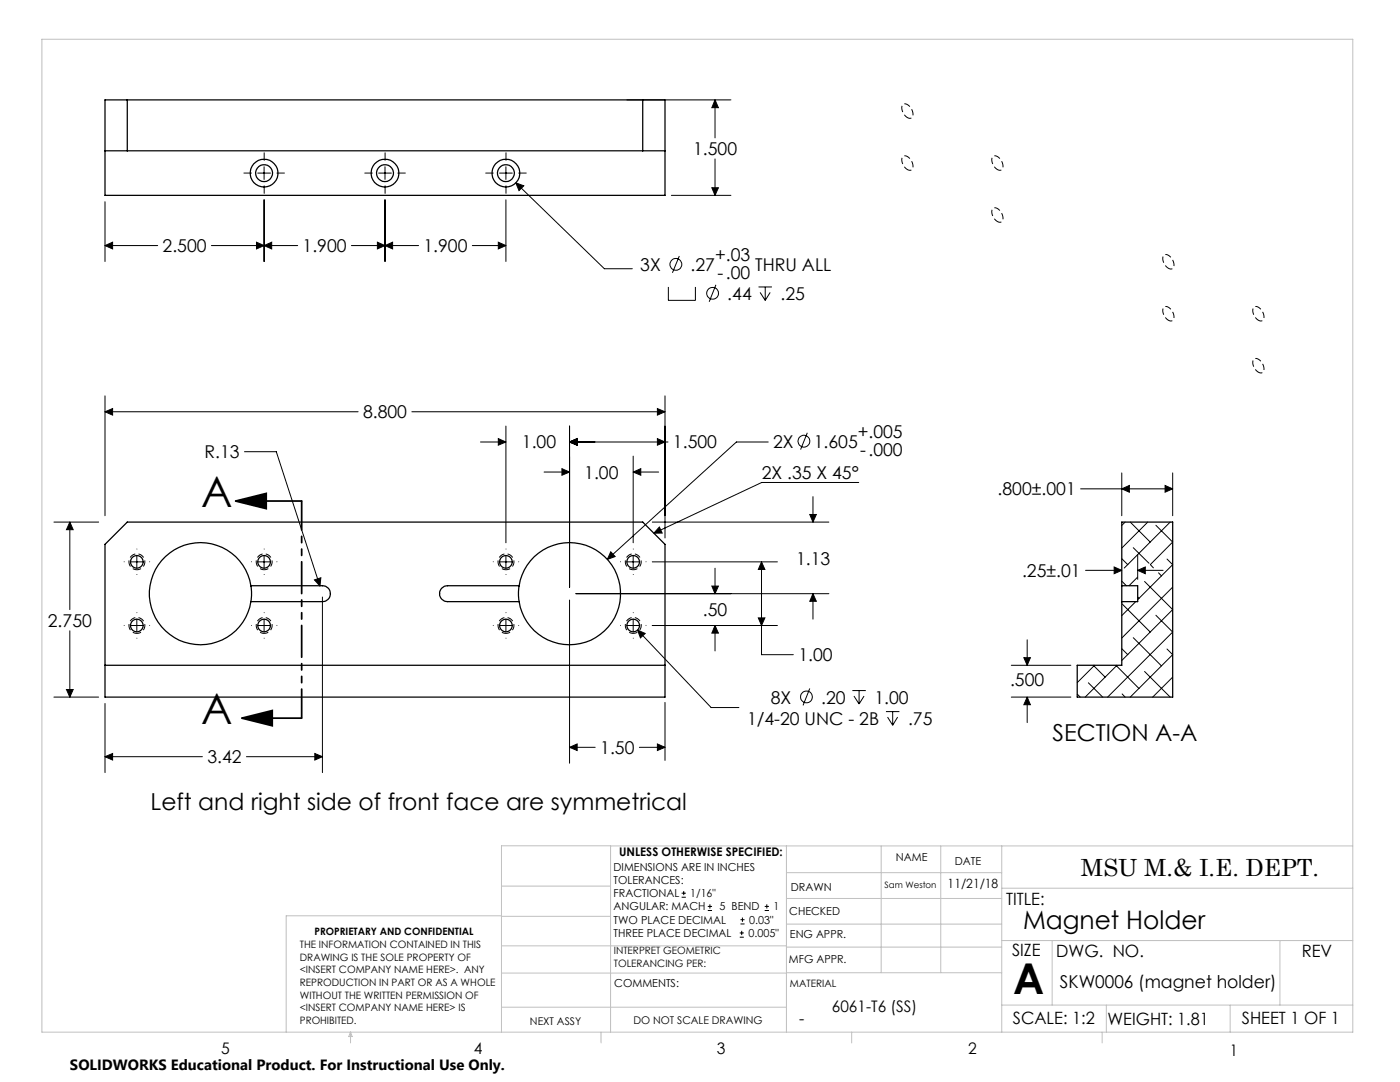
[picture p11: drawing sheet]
<svg xmlns="http://www.w3.org/2000/svg" width="279mm" height="216mm" viewBox="0 0 279 216" stroke-linecap="round" stroke-linejoin="round" font-family="sans-serif">
<g fill="none" stroke="#000" stroke-width=".2">
<path d="M125.1 19.9h20.8M142.7 19.9l.7 1.6h-1.3zM142.7 19.9v7.6M51.4 34.5h2.6M52.7 33.3v2.5M52.7 39.9v12.3M75.6 34.5h2.5M76.8 33.3v2.5M76.8 39.9v12.3M99.7 34.5h2.5M101 39.9v12.3M101 33.3v2.5"/>
<path d="M102.9 36.5l17.7 17.1h5.6M102.9 36.5l1.6 .6-.9 .9zM134 39h11.9M142.1 37.5h1.3l-.7 1.5zM142.7 31.7v7.3M21 40.3v11.9M21 49h10.5M21 49l1.5-.7v1.4zM42.2 49h17.2M51.2 48.3l1.5 .7-1.5 .7zM52.7 49l1.5-.7v1.4zM70.1 49h13.4"/>
<path d="M75.3 48.3l1.5 .7-1.5 .7zM76.8 49l1.6-.7v1.4zM94.3 49h6.7M99.4 48.3l1.6 .7-1.6 .7zM133.4 57.3v2.6h5.4v-2.6M135.6 51.1l-1.4 3.3M142.9 56.8l-1.4 3.4M151.4 57.3h2.7M151.7 58.3l1 1.6M152.7 57.3v2.6M153.7 58.3l-1 1.6M21 79v23.9"/>
<path d="M132.7 79v28.4M21 82.2h50.5M21 82.2l1.5-.7v1.3zM48.8 90.1h6.3l8.8 26.8M82.2 82.2h50.5M95.9 88.2h5.1M99.4 87.5l1.6 .7-1.6 .6zM101 85v23.3M108.6 94.2h5.1M112.1 93.5l1.6 .7-1.6 .6zM113.7 88.2h19.6M113.7 85v32.2"/>
<path d="M113.7 88.2l1.5-.7v1.3zM126.4 91v17.3M126.4 94.2h5M126.4 94.2l1.5-.7v1.3zM131.2 81.5l1.5 .7-1.5 .6zM131.2 87.5l1.5 .7-1.5 .6zM153.3 88.2h-6.3l-25.8 23.4M161.1 86.4l-1.3 3.3M162.2 99.1v5.1M171.4 96.3h-19.4l-21.5 10.1M215.7 97.5h18.3M223.9 97.5l1.5-.6v1.3z"/>
<path d="M223.9 94.4v8.5M232.5 96.9l1.5 .6-1.5 .7zM234 94.4v8.5M10.8 104.2h8.9M13.9 104.2v17.4M13.9 104.2l.7 1.5h-1.3zM26 112.1h2.6M27.3 110.8v2.6M51.4 112.1h2.6M52.7 110.8v2.6M62.8 115.7l1.2-.4-.1 1.6zM64.3 119.1v35.1"/>
<path d="M99.7 112.1h2.5M101 110.8v2.6M113.7 119.7v32.6M114.9 118.5h50.5M121.9 110.1l.9 1-1.6 .5zM125.1 112.1h2.5M126.4 110.8v2.6M130.2 104.2h35.2M130.2 112.1h25M131.6 105.2l.6 1.2h-1.7zM142.1 116.9h1.3l-.7 1.6zM142.7 113.4v5.1"/>
<path d="M152 112.1l.6 1.5h-1.3zM152 112.1v18.5h6.3M161.6 102.7h1.3l-.7 1.5zM162.2 118.5l.7 1.5h-1.3zM162.2 118.5v5M216.6 113.8h7.3M222.4 113.1l1.5 .7-1.5 .7zM223.9 116l.9 .9M223.9 111.5l1.2 1.2M224.5 104.2l-.6 .6M225.6 104.2l4 4M226.2 109.3l3.1 3.1"/>
<path d="M227 115.2l-1.7 1.7M227 113.8l1.6-.7v1.4zM227 110.6v5M227 113.8h5.1M227 119.1l.3 .3M228.4 116l5.6 5.6-10.1 10.2M229.1 104.2l-5.2 5.2M230.7 104.8l3.3 3.4-4.4 4.4 .6 .7M231.2 114.3l.6 .6M232.9 111.5l1.1 1.2-7 7M233.5 104.2l-9.1 9.1M234 117.2l-10.1 10.1"/>
<path d="M10.8 139.1h8.9M13.3 137.6h1.3l-.7 1.5zM13.9 125.9v13.2M26 124.8h2.6M27.3 123.5v2.6M51.4 124.8h2.6M52.7 123.5v2.6M99.7 124.8h2.5M101 123.5v2.6M125.1 124.8h2.5M126.4 123.5v2.6M127.2 125.7l14.7 15.5h5.6"/>
<path d="M127.2 125.7l1.6 .7-1 .9zM130.2 124.8h25M142.7 124.8l.7 1.5h-1.3zM142.7 124.8v5.1M151.3 123.3h1.3l-.6 1.5zM161.6 137.4l-1.3 3.4M170.1 137.8h2.7M170.4 138.9l1.1 1.6M171.5 137.8v2.7M172.4 138.9l-.9 1.6M201.8 139.1h11.9M201.8 132.8h11.9"/>
<path d="M204.3 131.2h1.3l-.6 1.6zM205 139.1l.6 1.5h-1.3zM205 127.7v5.1M205 139.1v5.1M215 138.5l.6 .6M217.2 136.2l2.9 2.9M218.2 132.8l2.4 2.3M218.4 132.8l-3.4 3.4M222.7 132.8l4.6 4.6M222.9 132.8l-6.3 6.3M223.9 129.4l1.2 1.2M223.9 138.5l.6 .6"/>
<path d="M223.9 120.5l5.7 5.6M226.2 127.2l5.6 5.7M226.7 120.1l-2.8 2.7M228.4 134l5.1 5.1M230.7 122.8l3.3 3.3-12.9 13M232.9 129.5l1.1 1.1-8.4 8.5M234 135.1l-4 4M21 140.4v13.8M21 151h19.4M21 151l1.5-.6v1.3zM49.2 151h15.1M62.8 150.4l1.5 .6-1.5 .7z"/>
<path d="M113.7 149.1h5.1M113.7 149.1l1.5-.7v1.4zM127.6 149.1h5.1M131.2 148.4l1.5 .7-1.5 .7zM132.7 140.2v11.5M176.8 142h2.7M177.1 143.1l1.1 1.6M178.2 142v2.7M179.1 143.1l-.9 1.6M136 179h.9M136 178.2h.9M136.5 177.8v.8"/>
<path d="M141.3 181.7h.8M141.3 180.9h.8M141.7 180.4v.9M147.6 187h.8M147.6 186.2h.8M147.8 184.4h.8M147.8 183.5h.8M148 185.7v.9M148.2 183.1v.8M152.6 181.7h.9M152.6 180.9h.9M153 180.4v.9"/>
<circle cx="134.9" cy="52.7" r="1.18"/>
<circle cx="142.2" cy="58.5" r="1.18"/>
<circle cx="160.4" cy="88" r="1.17"/>
<circle cx="161" cy="139.1" r="1.18"/>
</g>
<path d="M47 100l6.1-1.5v3zM47 100h13.2M48.3 143.3l6-1.5v3zM48.3 143.3h11.9" fill="none" stroke="#000" stroke-width=".35"/>
<g fill="none" stroke="#000" stroke-width=".2" stroke-dasharray="1.3 .6" stroke-dashoffset=".4" stroke-linecap="butt">
<path d="M181.1 23.5a1.96 1.96 0 0 1-.9-2.7 1.67 1.67 0 0 1 2 1.7 .75 .75 0 0 1-.2 .9 .75 .75 0 0 1-.9 .1M181.1 33.8a1.96 1.96 0 0 1-.9-2.6 1.67 1.67 0 0 1 2 1.6 .75 .75 0 0 1-.2 1 .75 .75 0 0 1-.9 0M199.1 33.8a1.96 1.96 0 0 1-.9-2.6 1.67 1.67 0 0 1 1.9 1.6 .75 .75 0 0 1-.1 1 .75 .75 0 0 1-.9 0M199.1 44.2a1.96 1.96 0 0 1-.9-2.6 1.67 1.67 0 0 1 1.9 1.6 .75 .75 0 0 1-.1 1 .75 .75 0 0 1-.9 0M233.2 53.5a1.96 1.96 0 0 1-.9-2.6 1.67 1.67 0 0 1 2 1.6 .75 .75 0 0 1-.2 1 .75 .75 0 0 1-.9 0M233.2 63.9a1.96 1.96 0 0 1-.9-2.6 1.67 1.67 0 0 1 2 1.6 .75 .75 0 0 1-.2 1 .75 .75 0 0 1-.9 0M251.1 63.9a1.96 1.96 0 0 1-.8-2.6 1.67 1.67 0 0 1 1.9 1.6 .75 .75 0 0 1-.1 1 .75 .75 0 0 1-1 0M251.1 74.3a1.96 1.96 0 0 1-.8-2.7 1.67 1.67 0 0 1 1.9 1.7 .75 .75 0 0 1-.1 .9 .75 .75 0 0 1-1 .1M27.3 113.7a1.59 1.59 0 0 1-1.4-2.3 1.59 1.59 0 0 1 2.7-.2 1.59 1.59 0 0 1-1.1 2.5h-.2M52.7 113.7a1.59 1.59 0 0 1-1.4-2.3 1.59 1.59 0 0 1 2.7-.2 1.59 1.59 0 0 1-1.1 2.5h-.2M101 113.7a1.59 1.59 0 0 1-1.4-2.3 1.59 1.59 0 0 1 2.7-.2 1.59 1.59 0 0 1-1.1 2.5h-.2M126.4 113.7a1.59 1.59 0 0 1-1.4-2.3 1.59 1.59 0 0 1 2.7-.2 1.59 1.59 0 0 1-1.1 2.5h-.2"/>
<path d="M27.3 126.4a1.59 1.59 0 0 1-1.4-2.3 1.59 1.59 0 0 1 2.7-.2 1.59 1.59 0 0 1-1.1 2.5h-.2M52.7 126.4a1.59 1.59 0 0 1-1.4-2.3 1.59 1.59 0 0 1 2.7-.2 1.59 1.59 0 0 1-1.1 2.5h-.2M101 126.4a1.59 1.59 0 0 1-1.4-2.3 1.59 1.59 0 0 1 2.7-.2 1.59 1.59 0 0 1-1.1 2.5h-.2M126.4 126.4a1.59 1.59 0 0 1-1.4-2.3 1.59 1.59 0 0 1 2.7-.2 1.59 1.59 0 0 1-1.1 2.5h-.2"/>
</g>
<g fill="none" stroke="#000" stroke-width=".2" stroke-dasharray="15.2 1.3 1.3 1.3">
<path d="M50.2 34.5h-1.5M52.7 32v-1.5M52.7 37.1v1.5M55.3 34.5h1.5M74.3 34.5h-1.5M76.9 32v-1.5M76.9 37.1v1.5M79.4 34.5h1.5M98.4 34.5h-1.5M101 32v-1.5M101 37.1v1.5M103.5 34.5h1.5"/>
<path d="M24.8 112.1h.1M27.3 109.6h.1M27.3 114.6h.1M29.9 112.1h.1M50.2 112.1h.1M52.7 109.6h.1M52.7 114.6h.1M55.3 112.1h.1M98.4 112.1h.1M101 109.6h.1M101 114.6h.1M103.5 112.1h.1"/>
<path d="M123.8 112.1h.1M126.4 109.6h.1M126.4 114.6h.1M128.9 112.1h.1M24.8 124.8h.1M27.3 122.3h.1M27.3 127.3h.1M29.9 124.8h.1M50.2 124.8h.1M52.7 122.3h.1M52.7 127.3h.1M55.3 124.8h.1"/>
<path d="M98.4 124.8h.1M101 122.3h.1M101 127.3h.1M103.5 124.8h.1M123.8 124.8h.1M126.4 122.3h.1M126.4 127.3h.1M128.9 124.8h.1"/>
</g>
<path d="M60.2 100v43.3" fill="none" stroke="#000" stroke-width=".35" stroke-dasharray="6.3 1.3 1.3 1.3 1.3 1.3" stroke-dashoffset=".6"/>
<g fill="none" stroke="#c0c0c0" stroke-width=".2">
<path d="M8.4 7.8h261.6v198.2h-261.6zM100.1 176.8h21.7M121.8 168.8v37.2M157 168.8v37.2M157 179.3h42.9M157 174.1h42.9M175.9 168.8v25.3M187.7 168.8v25.3M199.9 177.2h70.1M199.9 168.8v37.2M270 168.8h-169.9v37.2M100.1 194.2h56.9"/>
<path d="M100.1 188.7h56.9M100.1 182.8h21.7M100.1 182.7h-43v23.3M157 194.1h42.9M157 184.4h42.9M157 189h42.9M199.9 187.7h70.1M210 187.7v12.9M255.4 187.7v12.9M70 206v2.1M70 206l.3 .8h-.7zM100.1 201h56.9"/>
<path d="M119.9 206v2.1M170 206v2.1M199.9 200.6h70.1M220 206v2.1M220.8 200.6v5.4M245.5 200.6v5.4"/>
</g>
<g fill="#000">
<path d="M47 100l6.1-1.5v3zM48.3 143.3l6-1.5v3z"/>
<path d="M13.3 137.6h1.3l-.7 1.5zM13.9 104.2l.7 1.5h-1.3zM21 82.2l1.5-.7v1.3zM131.2 81.5l1.5 .7-1.5 .6zM121.9 110.1l-.7 1.5 1.6-.5zM162.2 118.5l.7 1.5h-1.3zM161.6 102.7h1.3l-.7 1.5zM113.7 149.1l1.5-.7v1.4zM131.2 148.4l1.5 .7-1.5 .7zM127.2 125.7l.6 1.6 1-.9zM62.8 115.7l1.1 1.2 .1-1.6zM131.6 105.2l.6 1.2h-1.7zM113.7 88.2l1.5-.7v1.3zM131.2 87.5l1.5 .7-1.5 .6zM113.7 88.2l1.5-.7v1.3zM99.4 87.5l1.6 .7-1.6 .6zM112.1 93.5l1.6 .7-1.6 .6zM126.4 94.2l1.5-.7v1.3zM152 112.1l.6 1.5h-1.3zM151.3 123.3h1.3l-.6 1.5zM142.7 124.8l.7 1.5h-1.3zM142.1 116.9h1.3l-.7 1.6zM62.8 150.4l1.5 .6-1.5 .7zM21 151l1.5-.6v1.3zM102.9 36.5l.7 1.5 .9-.9zM52.7 49l1.5-.7v1.4zM75.3 48.3l1.5 .7-1.5 .7zM99.4 48.3l1.6 .7-1.6 .7zM76.8 49l1.6-.7v1.4zM51.2 48.3l1.5 .7-1.5 .7zM21 49l1.5-.7v1.4zM142.1 37.5h1.3l-.7 1.5zM142.7 19.9l.7 1.6h-1.3zM204.3 131.2h1.3l-.6 1.6zM205 139.1l.6 1.5h-1.3zM223.9 97.5l1.5-.6v1.3zM232.5 96.9l1.5 .6-1.5 .7zM227 113.8l1.6-.7v1.4zM222.4 113.1l1.5 .7-1.5 .7z"/>
</g>
<g fill="none" stroke="#000" stroke-width=".25">
<path d="M21 19.9h111.7v19.1h-111.7zM25.4 19.9v10.2M128.3 19.9v10.2M21 30.1h111.7M25.4 104.2h102.9l4.4 4.4v30.5h-111.7v-30.5zM50.1 116.9h14.2a1.59 1.59 0 0 1 1.6 1.6 1.59 1.59 0 0 1-1.6 1.6h-14.2M50.1 116.9a10.2 10.2 0 0 0-15.7-7 10.2 10.2 0 0 0 0 17.1 10.2 10.2 0 0 0 15.7-6.9M50.1 116.9l.1 1.2-.1 2M103.6 116.9h-14.3a1.59 1.59 0 0 0-1.6 1.6 1.59 1.59 0 0 0 1.6 1.6h14.3M103.6 116.9a10.2 10.2 0 0 1 15.6-7 10.2 10.2 0 0 1 0 17.1 10.2 10.2 0 0 1-15.6-6.9M103.6 116.9l-.1 1.2 .1 2M223.9 116.9v3.2"/>
<path d="M223.9 116.9v-12.7h10.1v34.9h-19v-6.3h8.9v-12.7M223.9 116.9h3.1v3.2h-3.1M21 132.8h111.7"/>
<circle cx="52.7" cy="34.6" r="2.77"/>
<circle cx="52.7" cy="34.5" r="1.68"/>
<circle cx="76.8" cy="34.6" r="2.77"/>
<circle cx="76.8" cy="34.5" r="1.68"/>
<circle cx="101" cy="34.6" r="2.77"/>
<circle cx="101" cy="34.5" r="1.68"/>
<circle cx="27.3" cy="112.1" r="1.26"/>
<circle cx="52.7" cy="112.1" r="1.26"/>
<circle cx="101" cy="112.1" r="1.26"/>
<circle cx="126.4" cy="112.1" r="1.26"/>
<circle cx="27.3" cy="124.8" r="1.26"/>
<circle cx="52.7" cy="124.8" r="1.26"/>
<circle cx="101" cy="124.8" r="1.26"/>
<circle cx="126.4" cy="124.8" r="1.26"/>
</g>
<g font-size="8.5">
<text x="40.1" y="101.2">A</text>
<text x="40.1" y="144.5">A</text>
<text x="202.2" y="198.3">A</text>
</g>
<text font-size="5.1" x="204.2" y="185.4">Magnet Holder</text>
<g font-size="4.7">
<text x="210.1" y="147.8">SECTION A-A</text>
<text x="30" y="161.7">Left and right side of front face are symmetrical</text>
<text x="215.7" y="174.7">MSU M.&amp; I.E. DEPT.</text>
</g>
<g font-size="3.5">
<text x="138.3" y="30.9">1.500</text>
<text x="32.5" y="50.3">2.500</text>
<text x="60.4" y="50.3">1.900</text>
<text x="84.5" y="50.3">1.900</text>
<text x="142.7" y="52.1">+.03</text>
<text x="127.8" y="54.1">3X</text>
<text x="137.8" y="54.1">.27</text>
<text x="143.2" y="55.6">-.00</text>
<text x="145.2" y="59.8">.44</text>
<text x="150.7" y="54.1">THRU ALL</text>
<text x="155.8" y="59.8">.25</text>
<text x="72.5" y="83.5">8.800</text>
<text x="104.2" y="89.5">1.00</text>
<text x="134.3" y="89.5">1.500</text>
<text x="154.3" y="89.4">2X</text>
<text x="162.4" y="89.4">1.605</text>
<text x="171.2" y="87.4">+.005</text>
<text x="40.8" y="91.4">R.13</text>
<text x="116.6" y="95.5">1.00</text>
<text x="152" y="95.5">2X .35 X 45°</text>
<text x="171.7" y="90.9">-.000</text>
<text x="199.1" y="98.9">.800±.001</text>
<text x="158.9" y="112.8">1.13</text>
<text x="204" y="115.1">.25±.01</text>
<text x="9.6" y="125.1">2.750</text>
<text x="140.3" y="123">.50</text>
<text x="159.3" y="132">1.00</text>
<text x="201.6" y="136.8">.500</text>
<text x="153.8" y="140.4">8X</text>
<text x="163.9" y="140.4">.20</text>
<text x="174.5" y="140.4">1.00</text>
<text x="149.1" y="144.6">1/4-20 UNC - 2B</text>
<text x="181.2" y="144.6">.75</text>
<text x="41.4" y="152.3">3.42</text>
<text x="119.8" y="150.4">1.50</text>
<text x="211.5" y="197.1">SKW0006 (magnet holder)</text>
</g>
<g font-size="3.4">
<text x="200.8" y="180.5">TITLE:</text>
<text x="202" y="190.8">SIZE</text>
<text x="210.8" y="190.9">DWG. NO.</text>
<text x="259.8" y="191">REV</text>
<text x="202.1" y="204.4">SCALE: 1:2</text>
<text x="221" y="204.5">WEIGHT: 1.81</text>
<text x="247.8" y="204.4">SHEET 1 OF 1</text>
</g>
<g font-size="3.2">
<text x="166" y="201.8">6061-T6 (SS)</text>
<text x="159.5" y="204.4">-</text>
<text x="44.2" y="210.4">5</text>
<text x="94.6" y="210.3">4</text>
<text x="143.1" y="210.4">3</text>
<text x="193.2" y="210.3">2</text>
<text x="245.4" y="210.6">1</text>
</g>
<text font-size="3" x="14" y="213.5">SOLIDWORKS Educational Product. For Instructional Use Only.</text>
<text font-size="2.5" x="189.1" y="177.2">11/21/18</text>
<text font-size="2.4" x="123.6" y="170.8">UNLESS OTHERWISE SPECIFIED:</text>
<g font-size="2.2">
<text x="122.5" y="173.7">DIMENSIONS ARE IN INCHES</text>
<text x="178.8" y="171.8">NAME</text>
<text x="190.6" y="172.5">DATE</text>
<text x="122.5" y="176.4">TOLERANCES:</text>
<text x="122.5" y="179">FRACTIONAL</text>
<text x="137.8" y="179">1/16&quot;</text>
<text x="157.8" y="177.8">DRAWN</text>
<text x="122.5" y="184.3">TWO PLACE DECIMAL</text>
<text x="122.5" y="181.7">ANGULAR: MACH</text>
<text x="143.6" y="181.7">5 BEND</text>
<text x="149.5" y="184.3">0.03&quot;</text>
<text x="154.4" y="181.7">1</text>
<text x="157.5" y="182.5">CHECKED</text>
<text x="122.5" y="187">THREE PLACE DECIMAL</text>
<text x="149.4" y="187">0.005&quot;</text>
<text x="157.6" y="187.2">ENG APPR.</text>
<text x="122.6" y="197">COMMENTS:</text>
<text x="157.4" y="192.2">MFG APPR.</text>
</g>
<g font-size="2.1">
<text x="105.8" y="204.5">NEXT ASSY</text>
<text x="126.4" y="204.3">DO NOT SCALE DRAWING</text>
</g>
<g font-size="2">
<text x="59.8" y="189.2">THE INFORMATION CONTAINED IN THIS</text>
<text x="59.8" y="191.7">DRAWING IS THE SOLE PROPERTY OF</text>
<text x="62.8" y="186.5">PROPRIETARY AND CONFIDENTIAL</text>
<text x="122.5" y="190.4">INTERPRET GEOMETRIC</text>
<text x="59.8" y="194.2">&lt;INSERT COMPANY NAME HERE&gt;. ANY</text>
<text x="59.8" y="196.8">REPRODUCTION IN PART OR AS A WHOLE</text>
<text x="122.5" y="192.9">TOLERANCING PER:</text>
<text x="157.7" y="197">MATERIAL</text>
<text x="59.8" y="199.3">WITHOUT THE WRITTEN PERMISSION OF</text>
<text x="59.8" y="201.8">&lt;INSERT COMPANY NAME HERE&gt; IS</text>
<text x="59.8" y="204.3">PROHIBITED.</text>
</g>
<text font-size="1.8" x="176.5" y="177.2">Sam Weston</text>
</svg>
